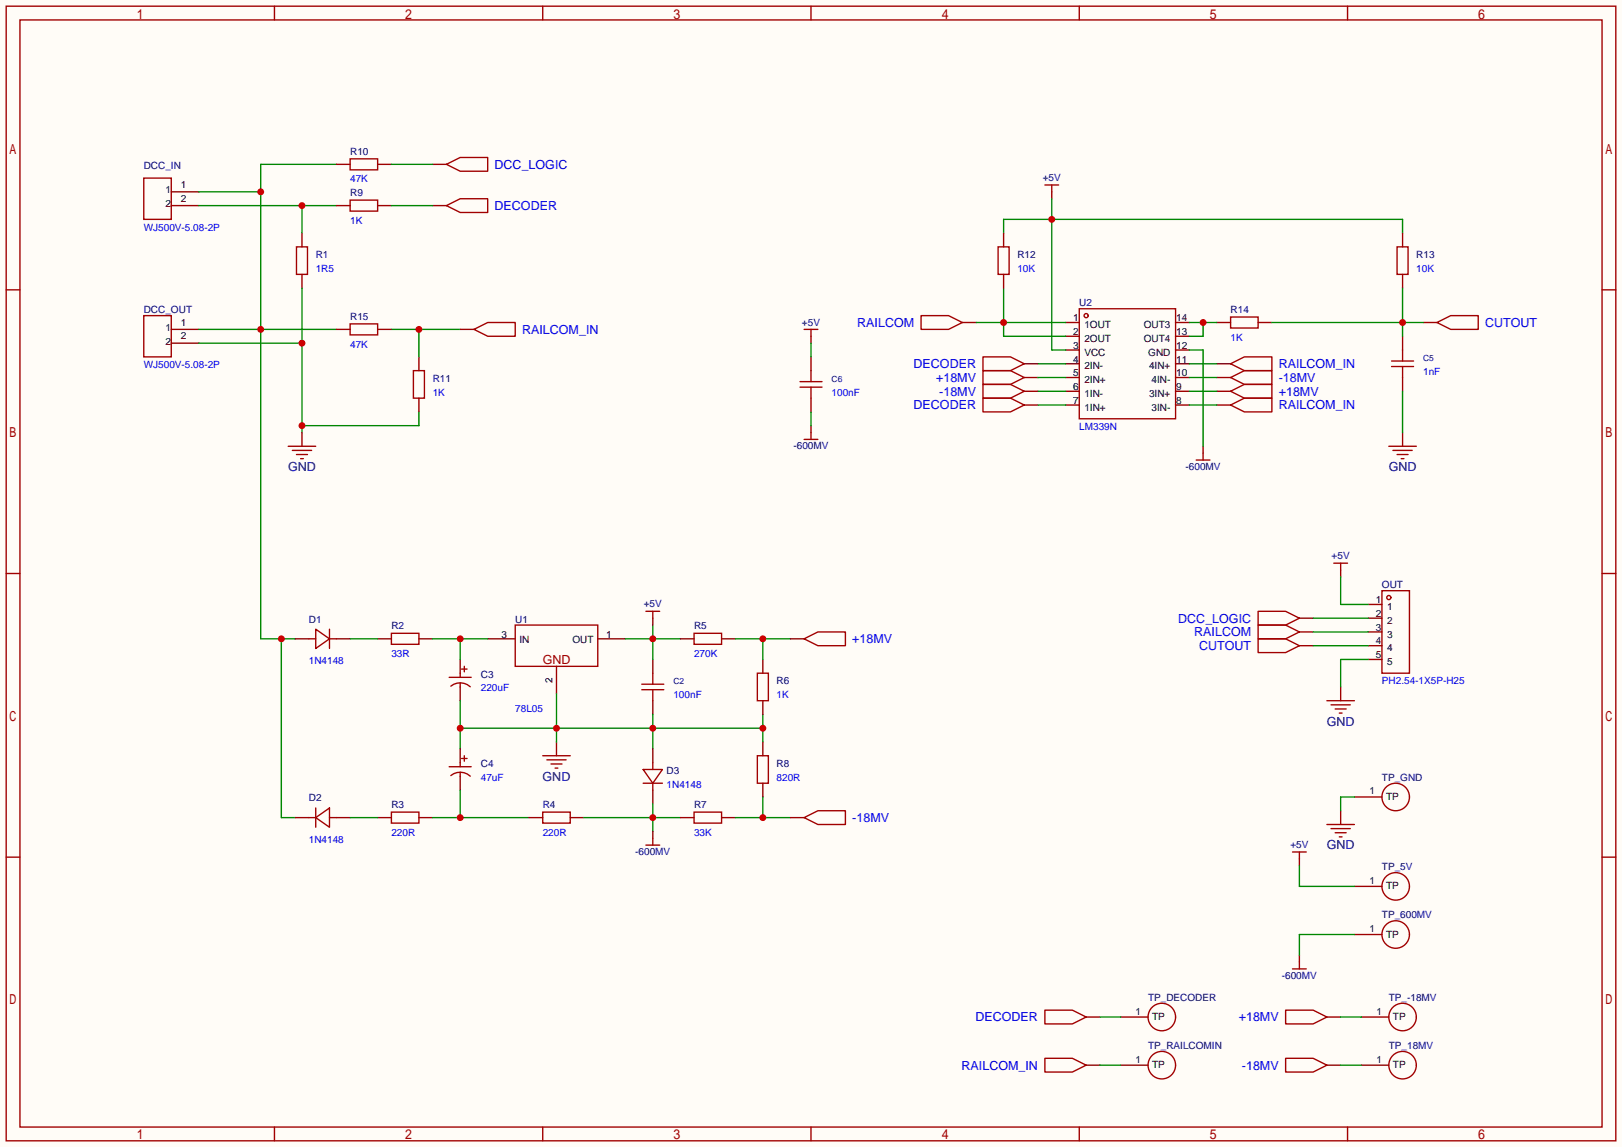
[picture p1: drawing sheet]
<svg xmlns="http://www.w3.org/2000/svg" width="299mm" height="212mm" viewBox="0 0 299 212" stroke-linecap="round" stroke-linejoin="round" font-family="sans-serif">
<path d="M0 0h299.5v211.8h-299.5z" fill="#fffcf7"/>
<g fill="none" stroke="#a10000" stroke-width=".25">
<path d="M1.1 1.1h297.2v209.6h-297.2zM3.7 3.7h292.1v204.5h-292.1zM50.7 1.1v2.6M100.2 1.1v2.6M149.7 1.1v2.6M199.3 1.1v2.6M248.8 1.1v2.6M26.5 32.9h5.1v7.6h-5.1zM1.1 53.5h2.6M26.5 58.3h5.1v7.6h-5.1zM295.8 53.5h2.5M1.1 105.9h2.6"/>
<path d="M295.8 105.9h2.5M1.1 158.3h2.6M295.8 158.3h2.5M50.7 208.2v2.5M100.2 208.2v2.5M149.7 208.2v2.5M199.3 208.2v2.5M248.8 208.2v2.5"/>
</g>
<path d="M31.6 35.4h5.1M31.6 38h5.1M31.6 60.8h5.1M31.6 63.4h5.1" fill="none" stroke="#870000" stroke-width=".25"/>
<path d="M36.7 35.4h11.4M62.1 30.4h-14v87.6h6.4M36.7 60.8h25.4M51.9 118v33h2.6" fill="none" stroke="#008700" stroke-width=".25"/>
<g fill="#c00">
<circle cx="48.1" cy="60.8" r=".63"/>
<circle cx="48.1" cy="35.4" r=".63"/>
<circle cx="51.9" cy="118" r=".63"/>
</g>
<path d="M54.7 45.6h2.1v5.1h-2.1z" fill="none" stroke="#a10000" stroke-width=".25"/>
<path d="M55.8 43.1v2.5M55.8 50.7v2.5" fill="none" stroke="#870000" stroke-width=".25"/>
<path d="M36.7 38h25.4M55.8 38v5.1" fill="none" stroke="#008700" stroke-width=".25"/>
<circle cx="55.8" cy="38" r=".63" fill="#c00"/>
<path d="M55.8 53.2v26.7M36.7 63.4h19.1M77.3 76.1v2.5h-21.5" fill="none" stroke="#008700" stroke-width=".25"/>
<g fill="#c00">
<circle cx="55.8" cy="63.4" r=".63"/>
<circle cx="55.8" cy="78.6" r=".63"/>
</g>
<g fill="none" stroke="#870000" stroke-width=".25">
<path d="M79.9 30.4h2.5M55.8 79.9v2.5M54.5 118h2.5M62.1 118h2.5M69.7 118h2.6M77.3 118h2.6M90 118h5.1M110.4 118h5M85 121.8v2.5M85 126.9v2.5M102.7 123.1v5M102.7 137v2.6"/>
<path d="M120.5 121.8v2.5M120.5 129.4v2.6M54.5 151h2.5M62.1 151h2.5"/>
</g>
<g fill="none" stroke="#a10000" stroke-width=".25">
<path d="M82.4 30.4l2.6-1.3h5v2.5h-5zM53.2 82.4h5.1M54 83.2h3.5M54.7 83.9h2.1M55.5 84.7h.5M57 118h1.3M58.3 116.2l2.5 1.8-2.5 1.8zM60.8 118h1.3M60.8 116.2v3.6M72.3 117h5v2h-5zM95.1 115.4h15.3v7.7h-15.3zM82.9 125.1h4.1"/>
<path d="M83.2 126.7a2.74 2.74 0 0 1 3.6 .1M85 124.3v.8M85 126.1v.8M85.2 123.6h1M85.7 123.1v1M100.2 139.6h5.1M118.5 127.4h4.1M118.5 126.4h4.1M120.5 124.3v2.1M120.5 127.4v2M57 151h1.3M58.3 151l2.5-1.8v3.6z"/>
<path d="M58.3 149.2v3.6M60.8 151h1.3M101 140.3h3.5M101.7 141.1h2.1M102.5 141.9h.5"/>
</g>
<path d="M79.9 118h10.1M85 118v3.8" fill="none" stroke="#008700" stroke-width=".25"/>
<circle cx="85" cy="118" r=".63" fill="#c00"/>
<path d="M115.4 118h10.2M120.5 115.4v6.4" fill="none" stroke="#008700" stroke-width=".25"/>
<circle cx="120.5" cy="118" r=".63" fill="#c00"/>
<path d="M85 134.5h55.8M85 129.4v8.9M102.7 128.1v8.9M120.5 132v6.3M140.8 132v5" fill="none" stroke="#008700" stroke-width=".25"/>
<g fill="#c00">
<circle cx="102.7" cy="134.5" r=".63"/>
<circle cx="120.5" cy="134.5" r=".63"/>
<circle cx="140.8" cy="134.5" r=".63"/>
<circle cx="85" cy="134.5" r=".63"/>
</g>
<g fill="none" stroke="#870000" stroke-width=".25">
<path d="M194.2 35.4v1.3M196.7 59.6h2.6M217 59.6h2.6M196.7 62.1h2.6M196.7 64.6h2.6M196.7 67.2h2.6M196.7 69.7h2.6M196.7 72.3h2.6M196.7 74.8h2.6M217 62.1h2.6M217 64.6h2.6M217 67.2h2.6"/>
<path d="M217 69.7h2.6M217 72.3h2.6M217 74.8h2.6M120.5 114.2v1.2"/>
</g>
<g fill="none" stroke="#a10000" stroke-width=".25">
<path d="M192.9 34.2h2.6M194.2 34.2v1.2M199.3 57h17.7v20.3h-17.7zM119.3 112.9h2.5M120.5 112.9v1.3"/>
<circle cx="200.5" cy="58.3" r=".38"/>
</g>
<path d="M194.2 36.7v27.9h2.5M185.3 43.1v-2.6h73.7v2.6" fill="none" stroke="#008700" stroke-width=".25"/>
<circle cx="194.2" cy="40.5" r=".63" fill="#c00"/>
<path d="M64.6 118h5.1M64.6 151h5.1M79.9 151h17.8M85 145.9v5.1" fill="none" stroke="#008700" stroke-width=".25"/>
<path d="M85.7 139.6v1M72.3 150h5v2h-5zM82.9 141.6h4.1M83.2 143.2a2.74 2.74 0 0 1 3.6 .1M85 140.8v.8M85 142.6v.8M85.2 140.1h1" fill="none" stroke="#a10000" stroke-width=".25"/>
<path d="M85 138.3v2.5M69.7 151h2.6M77.3 151h2.6M85 143.4v2.5" fill="none" stroke="#870000" stroke-width=".25"/>
<circle cx="85" cy="151" r=".63" fill="#c00"/>
<path d="M100.2 150h5.1v2h-5.1zM118.7 142.1h3.6l-1.8 2.6zM118.7 144.7h3.6M120.5 140.8v1.3M120.5 144.7v1.2" fill="none" stroke="#a10000" stroke-width=".25"/>
<path d="M120.5 138.3v2.5M97.7 151h2.5M105.3 151h2.5M120.5 145.9v2.6" fill="none" stroke="#870000" stroke-width=".25"/>
<path d="M107.8 151h17.8M120.5 148.5v5" fill="none" stroke="#008700" stroke-width=".25"/>
<circle cx="120.5" cy="151" r=".63" fill="#c00"/>
<path d="M128.1 117h5.1v2h-5.1zM139.8 124.3h2.1v5.1h-2.1z" fill="none" stroke="#a10000" stroke-width=".25"/>
<path d="M125.6 118h2.5M133.2 118h2.6M140.8 121.8v2.5M140.8 129.4v2.6" fill="none" stroke="#870000" stroke-width=".25"/>
<path d="M135.8 118h10.1M140.8 118v3.8" fill="none" stroke="#008700" stroke-width=".25"/>
<circle cx="140.8" cy="118" r=".63" fill="#c00"/>
<path d="M139.8 139.6h2.1v5.1h-2.1zM128.1 150h5.1v2h-5.1z" fill="none" stroke="#a10000" stroke-width=".25"/>
<path d="M140.8 137v2.6M125.6 151h2.5M133.2 151h2.6M140.8 144.7v2.5" fill="none" stroke="#870000" stroke-width=".25"/>
<path d="M135.8 151h10.1M140.8 147.2v3.8" fill="none" stroke="#008700" stroke-width=".25"/>
<circle cx="140.8" cy="151" r=".63" fill="#c00"/>
<g fill="none" stroke="#870000" stroke-width=".25">
<path d="M62.1 38h2.5M69.7 38h2.6M79.9 38h2.5M77.3 65.9v2.6M77.3 73.5v2.6M189.1 69.7h2.5M189.1 72.3h2.5M189.1 67.2h2.5M189.1 74.8h2.5M224.7 69.7h2.5M224.7 72.3h2.5M145.9 118h2.6"/>
<path d="M145.9 151h2.6"/>
</g>
<path d="M64.6 37h5.1v2h-5.1zM82.4 38l2.6-1.3h5v2.5h-5zM76.3 68.5h2.1v5h-2.1zM181.5 68.5h5.1l2.5 1.2-2.5 1.3h-5.1zM181.5 71h5.1l2.5 1.3-2.5 1.2h-5.1zM181.5 65.9h5.1l2.5 1.3-2.5 1.3h-5.1zM181.5 73.5h5.1l2.5 1.3-2.5 1.3h-5.1zM227.2 72.3l2.5-1.3h5.1v2.5h-5.1zM227.2 69.7l2.5-1.2h5.1v2.5h-5.1zM148.5 118l2.5-1.3h5.1v2.6h-5.1zM148.5 151l2.5-1.3h5.1v2.6h-5.1z" fill="none" stroke="#a10000" stroke-width=".25"/>
<path d="M72.3 38h7.6M72.3 60.8h12.7M77.3 60.8v5.1M191.6 69.7h5.1M191.6 72.3h5.1M191.6 67.2h5.1M191.6 74.8h5.1M219.6 69.7h5.1M219.6 72.3h5.1" fill="none" stroke="#008700" stroke-width=".25"/>
<circle cx="77.3" cy="60.8" r=".63" fill="#c00"/>
<path d="M177.7 59.6h2.5M262.8 59.6h2.5M85 60.8h2.5M224.7 74.8h2.5M224.7 67.2h2.5" fill="none" stroke="#870000" stroke-width=".25"/>
<path d="M170.1 58.3h5l2.6 1.3-2.6 1.2h-5zM265.3 59.6l2.5-1.3h5.1v2.5h-5.1zM87.5 60.8l2.5-1.2h5.1v2.5h-5.1zM227.2 74.8l2.5-1.3h5.1v2.6h-5.1zM227.2 67.2l2.5-1.3h5.1v2.6h-5.1z" fill="none" stroke="#a10000" stroke-width=".25"/>
<path d="M180.2 59.6h16.5M185.3 53.2v8.9h11.4M219.6 74.8h5.1M219.6 67.2h5.1" fill="none" stroke="#008700" stroke-width=".25"/>
<circle cx="185.3" cy="59.6" r=".63" fill="#c00"/>
<path d="M184.3 45.6h2v5.1h-2zM227.2 58.5h5.1v2.1h-5.1zM257.9 45.6h2.1v5.1h-2.1z" fill="none" stroke="#a10000" stroke-width=".25"/>
<path d="M185.3 43.1v2.5M185.3 50.7v2.5M224.7 59.6h2.5M232.3 59.6h2.5M259 43.1v2.5M259 50.7v2.5" fill="none" stroke="#870000" stroke-width=".25"/>
<path d="M219.6 59.6h5.1M222.1 59.6v2.5h-2.5" fill="none" stroke="#008700" stroke-width=".25"/>
<circle cx="222.1" cy="59.6" r=".63" fill="#c00"/>
<path d="M256.9 67.7h4.1M256.9 66.7h4.1M259 64.6v2.1M259 67.7v2M256.4 82.4h5.1M257.2 83.2h3.5M257.9 83.9h2.1M258.7 84.7h.5" fill="none" stroke="#a10000" stroke-width=".25"/>
<path d="M259 62.1v2.5M259 69.7v2.6M259 79.9v2.5" fill="none" stroke="#870000" stroke-width=".25"/>
<path d="M234.8 59.6h28M259 53.2v8.9" fill="none" stroke="#008700" stroke-width=".25"/>
<circle cx="259" cy="59.6" r=".63" fill="#c00"/>
<g fill="none" stroke="#008700" stroke-width=".25">
<path d="M72.3 30.4h7.6M149.7 63.4v2.5M149.7 76.1v2.5M219.6 64.6h2.5v17.8M259 72.3v7.6M242.4 119.3h10.2M242.4 116.7h10.2M242.4 114.2h10.2M247.5 106.6v5h5.1M252.6 121.8h-5.1v5.1M239.9 159.9v3.8h10.2M250.1 147.2h-2.6v2.5"/>
<path d="M250.1 172.6h-10.2v3.8M203.1 187.8h3.8M203.1 196.7h3.8M247.5 187.8h3.8M247.5 196.7h3.8"/>
</g>
<g fill="none" stroke="#870000" stroke-width=".25">
<path d="M62.1 30.4h2.5M69.7 30.4h2.6M62.1 60.8h2.5M69.7 60.8h2.6M149.7 62.1v1.3M149.7 65.9v2.6M149.7 73.5v2.6M149.7 78.6v1.3M222.1 82.4v1.3M239.9 114.2h2.5M239.9 116.7h2.5M239.9 119.3h2.5"/>
<path d="M247.5 105.3v1.3M252.6 111.6h2.5M252.6 114.2h2.5M252.6 116.7h2.5M252.6 119.3h2.5M247.5 126.9v2.5M252.6 121.8h2.5M120.5 153.5v1.3M239.9 158.6v1.3M247.5 149.7v2.6M250.1 147.2h5M239.9 176.4v1.3"/>
<path d="M250.1 163.7h5M250.1 172.6h5M200.5 187.8h2.6M200.5 196.7h2.6M206.9 187.8h5.1M206.9 196.7h5.1M245 187.8h2.5M245 196.7h2.5M251.3 187.8h5.1M251.3 196.7h5.1"/>
</g>
<g fill="none" stroke="#a10000" stroke-width=".25">
<path d="M64.6 29.3h5.1v2.1h-5.1zM64.6 59.8h5.1v2h-5.1zM147.7 71.5h4.1M147.7 70.5h4.1M148.5 60.8h2.5M149.7 60.8v1.3M149.7 68.5v2M149.7 71.5v2M149.7 79.9v1.3M148.5 81.2h2.5M220.9 85h2.5M222.1 83.7v1.3"/>
<path d="M232.3 115.4h5.1l2.5 1.3-2.5 1.3h-5.1zM232.3 118h5.1l2.5 1.3-2.5 1.2h-5.1zM232.3 112.9h5.1l2.5 1.3-2.5 1.2h-5.1zM246.3 104h2.5M247.5 104v1.3M255.1 109.1h5.1v15.2h-5.1zM245 129.4h5.1M245.7 130.2h3.6M246.5 130.9h2M247.3 131.7h.5M119.3 156.1h2.5M120.5 154.8v1.3"/>
<path d="M238.6 157.4h2.6M239.9 157.4v1.2M245 152.3h5.1M245.7 153h3.6M246.5 153.8h2M247.3 154.6h.5M238.6 178.9h2.6M239.9 177.7v1.2M192.9 186.6h5.1l2.5 1.2-2.5 1.3h-5.1zM192.9 195.5h5.1l2.5 1.2-2.5 1.3h-5.1zM237.4 186.6h5l2.6 1.2-2.6 1.3h-5zM237.4 195.5h5l2.6 1.2-2.6 1.3h-5z"/>
<circle cx="256.4" cy="110.4" r=".38"/>
<circle cx="257.7" cy="147.2" r="2.54"/>
<circle cx="257.7" cy="172.6" r="2.54"/>
<circle cx="257.7" cy="163.7" r="2.54"/>
<circle cx="214.5" cy="196.7" r="2.54"/>
<circle cx="214.5" cy="187.8" r="2.54"/>
<circle cx="259" cy="196.7" r="2.54"/>
<circle cx="259" cy="187.8" r="2.54"/>
</g>
<g font-size="2.3" fill="#00f">
<text x="91.3" y="31.2">DCC_LOGIC</text>
<text x="91.3" y="38.8">DECODER</text>
<text x="96.4" y="61.6">RAILCOM_IN</text>
<text x="158.3" y="60.4">RAILCOM</text>
<text x="274.2" y="60.4">CUTOUT</text>
<text x="168.7" y="68">DECODER</text>
<text x="172.8" y="70.5">+18MV</text>
<text x="236.1" y="70.5">-18MV</text>
<text x="236.1" y="68">RAILCOM_IN</text>
<text x="168.7" y="75.6">DECODER</text>
<text x="173.4" y="73.1">-18MV</text>
<text x="236.1" y="73.1">+18MV</text>
<text x="236.1" y="75.6">RAILCOM_IN</text>
<text x="157.4" y="118.8">+18MV</text>
<text x="217.5" y="115">DCC_LOGIC</text>
<text x="220.5" y="117.5">RAILCOM</text>
<text x="221.4" y="120.1">CUTOUT</text>
<text x="157.4" y="151.8">-18MV</text>
<text x="180.1" y="188.6">DECODER</text>
<text x="228.7" y="188.6">+18MV</text>
<text x="177.5" y="197.5">RAILCOM_IN</text>
<text x="229.3" y="197.5">-18MV</text>
</g>
<g font-size="2.3" fill="#000080">
<text x="53.2" y="87">GND</text>
<text x="256.4" y="87">GND</text>
<text x="245" y="134">GND</text>
<text x="100.2" y="144.2">GND</text>
<text x="245" y="156.9">GND</text>
</g>
<text font-size="2.3" fill="#a00000" x="100.2" y="122.6">GND</text>
<g font-size="1.8" fill="#000080">
<text x="64.6" y="28.6">R10</text>
<text x="26.5" y="31.2">DCC_IN</text>
<text x="192.5" y="33.4">+5V</text>
<text x="64.6" y="36.2">R9</text>
<text x="58.3" y="47.7">R1</text>
<text x="187.8" y="47.7">R12</text>
<text x="261.5" y="47.7">R13</text>
<text x="26.5" y="57.8">DCC_OUT</text>
<text x="64.6" y="59.1">R15</text>
<text x="199.3" y="56.6">U2</text>
<text x="227.2" y="57.8">R14</text>
<text x="148.1" y="60.1">+5V</text>
<text x="79.9" y="70.5">R11</text>
<text x="146.5" y="83">-600MV</text>
<text x="218.9" y="86.8">-600MV</text>
<text x="245.9" y="103.3">+5V</text>
<text x="118.9" y="112.2">+5V</text>
<text x="255.1" y="108.6">OUT</text>
<text x="57" y="115">D1</text>
<text x="72.3" y="116.3">R2</text>
<text x="95.1" y="115">U1</text>
<text x="128.1" y="116.3">R5</text>
<text x="88.8" y="125.1">C3</text>
<text x="143.4" y="126.4">R6</text>
<text x="88.8" y="141.7">C4</text>
<text x="123.1" y="142.9">D3</text>
<text x="143.4" y="141.7">R8</text>
<text x="57" y="148">D2</text>
<text x="72.3" y="149.3">R3</text>
<text x="100.2" y="149.3">R4</text>
<text x="128.1" y="149.3">R7</text>
<text x="255.1" y="144.2">TP_GND</text>
<text x="117.3" y="157.9">-600MV</text>
<text x="238.2" y="156.6">+5V</text>
<text x="255.1" y="160.7">TP_5V</text>
<text x="255.1" y="169.6">TP_600MV</text>
<text x="212" y="184.8">TP_DECODER</text>
<text x="236.7" y="180.8">-600MV</text>
<text x="256.4" y="184.8">TP_-18MV</text>
<text x="212" y="193.7">TP_RAILCOMIN</text>
<text x="256.4" y="193.7">TP_18MV</text>
</g>
<g font-size="1.8">
<text x="30.6" y="35.7">1</text>
<text x="33.4" y="34.7">1</text>
<text x="30.6" y="38.3">2</text>
<text x="33.4" y="37.3">2</text>
<text x="198.1" y="59.3">1</text>
<text x="217.2" y="59.3">14</text>
<text x="30.6" y="61.1">1</text>
<text x="30.6" y="63.7">2</text>
<text x="33.4" y="60.1">1</text>
<text x="33.4" y="62.7">2</text>
<text x="198.1" y="61.9">2</text>
<text x="198.1" y="64.4">3</text>
<text x="200.2" y="60.6">1OUT</text>
<text x="200.2" y="63.1">2OUT</text>
<text x="200.2" y="65.7">VCC</text>
<text x="211.2" y="63.1">OUT4</text>
<text x="211.2" y="60.6">OUT3</text>
<text x="212" y="65.7">GND</text>
<text x="217.2" y="64.4">12</text>
<text x="217.2" y="61.9">13</text>
<text x="198.1" y="67">4</text>
<text x="198.1" y="69.5">5</text>
<text x="200.2" y="68.2">2IN-</text>
<text x="200.2" y="70.8">2IN+</text>
<text x="212.1" y="68.2">4IN+</text>
<text x="212.6" y="70.8">4IN-</text>
<text x="217.2" y="69.5">10</text>
<text x="217.2" y="67">11</text>
<text x="198.1" y="72">6</text>
<text x="198.1" y="74.6">7</text>
<text x="200.2" y="73.3">1IN-</text>
<text x="200.2" y="75.8">1IN+</text>
<text x="212.1" y="73.3">3IN+</text>
<text x="212.6" y="75.8">3IN-</text>
<text x="217.2" y="74.6">8</text>
<text x="217.2" y="72">9</text>
<text x="254" y="111.4">1</text>
<text x="254" y="113.9">2</text>
<text x="256.1" y="112.7">1</text>
<text x="92.6" y="117.8">3</text>
<text x="95.9" y="118.8">IN</text>
<text x="105.7" y="118.8">OUT</text>
<text x="111.9" y="117.8">1</text>
<text x="254" y="116.5">3</text>
<text x="254" y="119">4</text>
<text x="256.1" y="115.2">2</text>
<text x="256.1" y="117.8">3</text>
<text x="254" y="121.6">5</text>
<text x="256.1" y="120.3">4</text>
<text x="256.1" y="122.8">5</text>
<text x="102" y="126.1" transform="rotate(-90 102 126.1)">2</text>
<text x="252.8" y="146.7">1</text>
<text x="255.9" y="147.7">TP</text>
<text x="252.8" y="163.2">1</text>
<text x="255.9" y="164.3">TP</text>
<text x="252.8" y="172.1">1</text>
<text x="255.9" y="173.1">TP</text>
<text x="209.7" y="187.4">1</text>
<text x="212.7" y="188.4">TP</text>
<text x="254.1" y="187.4">1</text>
<text x="257.2" y="188.4">TP</text>
<text x="209.7" y="196.3">1</text>
<text x="212.7" y="197.3">TP</text>
<text x="254.1" y="196.3">1</text>
<text x="257.2" y="197.3">TP</text>
</g>
<g font-size="1.8" fill="#00f">
<text x="64.6" y="33.7">47K</text>
<text x="64.6" y="41.3">1K</text>
<text x="26.5" y="42.6">WJ500V-5.08-2P</text>
<text x="58.3" y="50.2">1R5</text>
<text x="187.8" y="50.2">10K</text>
<text x="261.5" y="50.2">10K</text>
<text x="64.6" y="64.2">47K</text>
<text x="227.2" y="62.9">1K</text>
<text x="26.5" y="68">WJ500V-5.08-2P</text>
<text x="262.8" y="69.3">1nF</text>
<text x="79.9" y="73.1">1K</text>
<text x="153.5" y="73.1">100nF</text>
<text x="199.3" y="79.4">LM339N</text>
<text x="57" y="122.6">1N4148</text>
<text x="72.3" y="121.3">33R</text>
<text x="128.1" y="121.3">270K</text>
<text x="88.8" y="127.7">220uF</text>
<text x="95.1" y="131.5">78L05</text>
<text x="124.3" y="129">100nF</text>
<text x="143.4" y="129">1K</text>
<text x="255.1" y="126.4">PH2.54-1X5P-H25</text>
<text x="88.8" y="144.2">47uF</text>
<text x="123.1" y="145.5">1N4148</text>
<text x="143.4" y="144.2">820R</text>
<text x="57" y="155.6">1N4148</text>
<text x="72.3" y="154.4">220R</text>
<text x="100.2" y="154.4">220R</text>
<text x="128.1" y="154.4">33K</text>
</g>
<g font-size="1.6" fill="#000080">
<text x="153.5" y="70.5">C6</text>
<text x="262.8" y="66.7">C5</text>
<text x="124.3" y="126.4">C2</text>
</g>
</svg>
